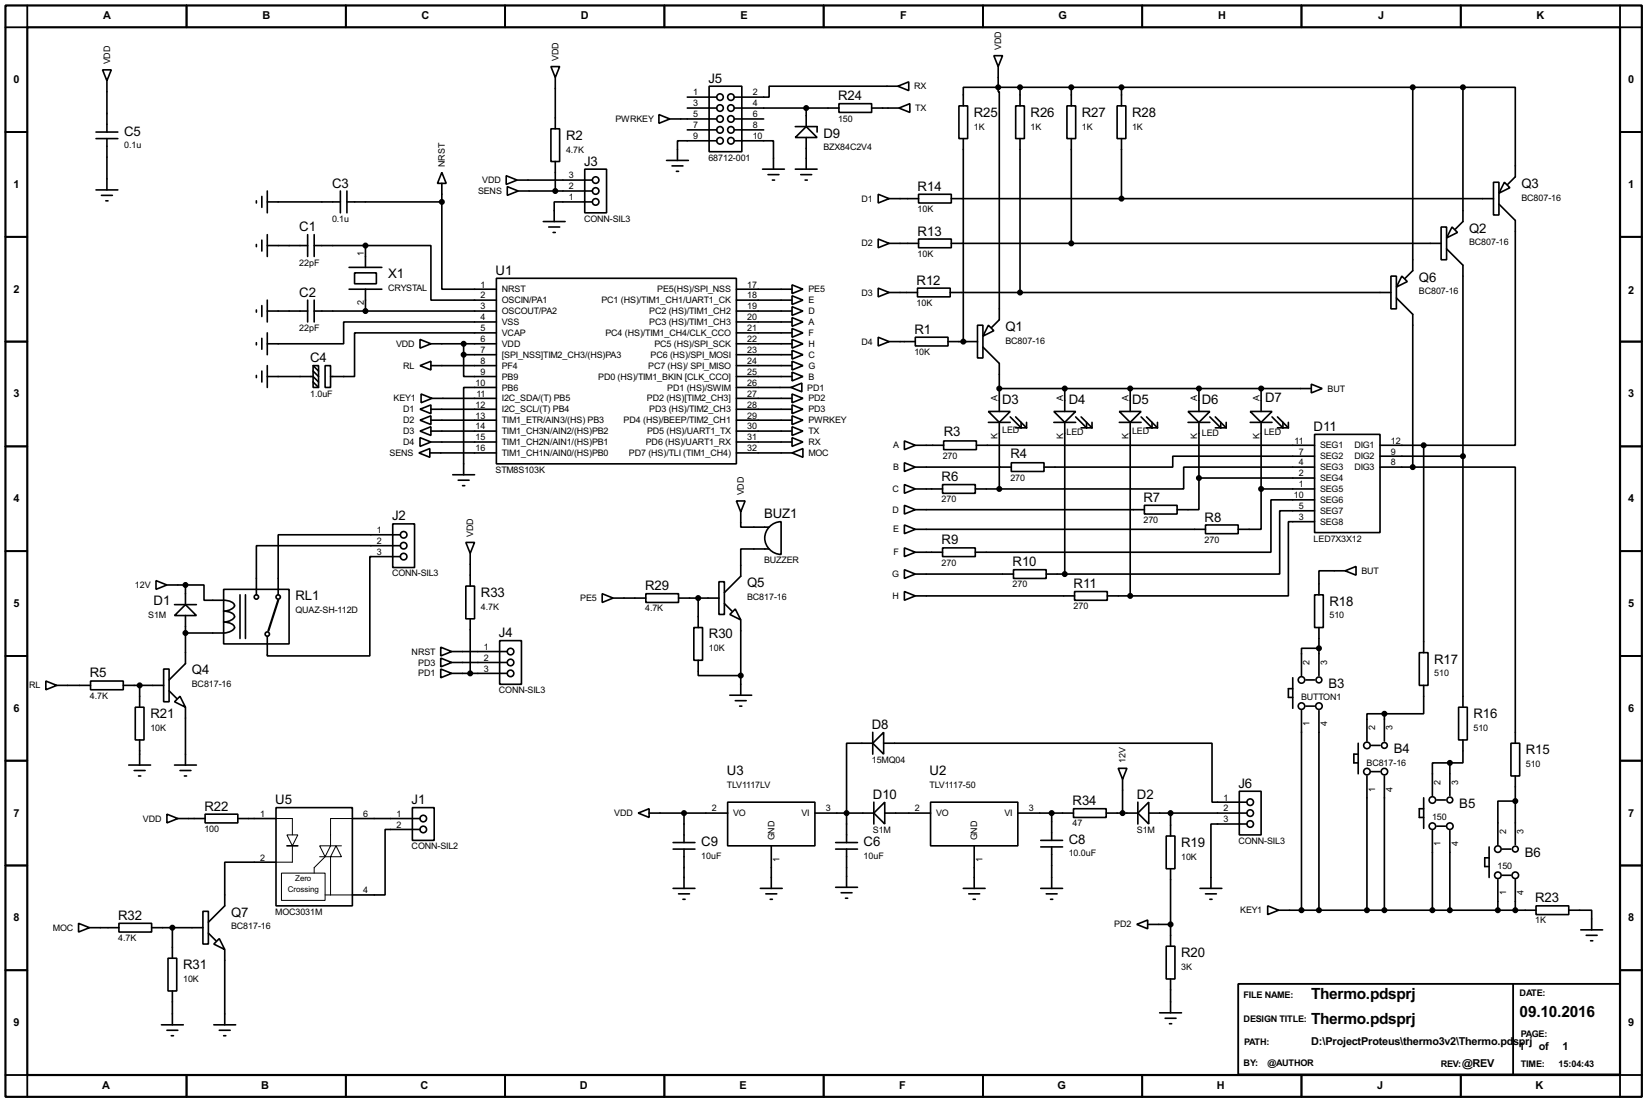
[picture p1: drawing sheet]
<svg xmlns="http://www.w3.org/2000/svg" width="383mm" height="256mm" viewBox="0 0 383 256" stroke-linecap="round" stroke-linejoin="round" font-family="sans-serif">
<path d="M1.3 1.3h381v254h-381zM6.3 6.3h370.9v243.9h-370.9zM64.8 139.7l-2.3 7.1" fill="none" stroke="#000" stroke-width=".51"/>
<g fill="none" stroke="#000" stroke-width=".42">
<path d="M6.3 1.3v5h-5M43.4 1.3v5M80.5 1.3v5M117.6 1.3v5M154.7 1.3v5M191.8 1.3v5M228.9 1.3v5M265.9 1.3v5M303 1.3v5M340.1 1.3v5M377.2 1.3v5h5.1M1.3 30.7h5"/>
<path d="M377.2 30.7h5.1M1.3 55.1h5M377.2 55.1h5.1M1.3 79.5h5M377.2 79.5h5.1M1.3 103.9h5M377.2 103.9h5.1M1.3 128.3h5M377.2 128.3h5.1M1.3 152.7h5M377.2 152.7h5.1M1.3 177h5"/>
<path d="M377.2 177h5.1M1.3 201.4h5M377.2 201.4h5.1M1.3 225.8h5M288.3 229h88.9v21.1h-88.9zM352.3 229v21.1M377.2 225.8h5.1M1.3 250.2h5v5.1M43.4 250.2v5.1M80.5 250.2v5.1M117.6 250.2v5.1M154.7 250.2v5.1"/>
<path d="M191.8 250.2v5.1M228.9 250.2v5.1M265.9 250.2v5.1M303 250.2v5.1M340.1 250.2v5.1M382.3 250.2h-5.1v5.1"/>
</g>
<g fill="none" stroke="#000" stroke-width=".38">
<path d="M23.9 16.3h2l-1 2.5zM24.9 18.8v11.9M128.3 15.5h2l-1 2.5zM129.3 18v12M231.4 13h2l-1 2.5zM232.4 15.5v4.8M22.4 32.3h5M22.4 30.7h5M24.9 32.3v11.9M128.3 30h2v7.6h-2zM129.3 37.6v6.8M136.1 39.4h5.1v10.1h-5.1z"/>
<path d="M153.4 26.7l2.6 1-2.6 1zM155.2 37.3h5.1M156 27.7h10.9M156.5 38.6h2.5M157.5 39.9h.5M160 25.1h6.9M160 22.6h6.9M160 30.2h6.9M165.1 20.1h7.6v15.2h-7.6zM166.9 32.8h-9.2v4.5M170.9 32.8h9.2v6.6M170.9 27.7h6.9"/>
<path d="M170.9 25.1h24.4M170.9 30.2h6.9M177.5 39.4h5.1M185.2 39.4h5M185.2 29.5h5v1.2M187.7 29.5l2.5 2.5h-5zM187.7 25.1v4.4M187.7 32v7.4M195.3 24.1h7.6v2.1h-7.6zM202.9 25.1h6.4M209 20.1l2.6-1.1v2.1zM209 20.1h-29.9v2.5h-8.2"/>
<path d="M209.3 25.1l2.5-1v2.1zM223.3 24.6h2v7.7h-2zM224.3 32.3v47.2M232.4 20.3h-8.1v4.3M232.4 20.3v1h.3v53.1l-1.8 1.8M232.4 20.3h108.2M236.5 24.6h2v7.7h-2zM237.5 20.3v4.3M237.5 32.3v35.8M248.4 24.6h2v7.7h-2zM249.4 20.3v4.3M249.4 32.3v24.3"/>
<path d="M260.1 24.6h2v7.7h-2zM261.1 20.3v4.3M261.1 32.3v13.9M328.9 20.3v42.7l-1.7 1.8M340.6 20.3h12.2v20.8l-1.8 1.8M340.6 20.3v31.3l-1.8 1.7M22.4 44.2h5M23.6 45.5h2.6M24.6 46.7h.5M59.7 46.7v.5M59.7 56.9v.5M61 45.7v2.6"/>
<path d="M61 55.9v2.5M62.2 57.1h9.4M62.2 47h17M62.2 44.4v5.1M62.2 54.6v5.1M71.6 54.6v5.1M73.2 57.1h11.9M73.2 54.6v5.1M79.2 44.4v5.1M80.8 47h22.1M80.8 44.4v5.1M85.1 57.1h15.2v12.7h15.3"/>
<path d="M85.1 57.1v5.1M102.9 40.1l1 2.6h-2zM102.9 47v20.3h12.7M102.9 42.7v4.3M117.9 40.9l2.5 1-2.5 1zM118.1 43.4l2.5 1-2.5 1.1zM120.4 41.9h17.5M120.6 44.4h17.3M126.5 51.6h5.1M127.8 52.8h2.5M128.8 54.1h.5M137.9 47h-8.9v4.6"/>
<path d="M178.8 40.6h2.6M179.8 41.9h.5M186.4 40.6h2.6M187.5 41.9h.5M204.5 45.2l2.5 1-2.5 1zM204.5 55.6l2.5 1-2.5 1.1zM207 56.6h6.9M207 46.2h6.9M213.9 55.6h7.6v2.1h-7.6zM213.9 45.2h7.6v2h-7.6zM221.5 56.6h114M221.5 46.2h126.2"/>
<path d="M335.5 52.8h1.3v7.7h-1.3zM336.8 57.9l3.8 3.8v102.9M338.1 52.8l1.2 1.3-2.5 1.3zM347.7 42.4h1.3v7.6h-1.3zM349 47.5l3.8 3.8v52.3h-21.3M350.3 42.4l1.2 1.3-2.5 1.3zM59.7 72.1v.5M59.7 79.8v.5M61 71.1v2.6M61 78.7v2.6M62.2 72.4h9.4M62.2 69.8v5.1"/>
<path d="M62.2 77.5v5M71.6 69.8v5.1M73.2 72.4h42.4M73.2 69.8v5.1M81.3 67.3h7.6M81.3 62.2h7.6M82.5 63.5h5.1v2.5h-5.1zM85.1 67.3v5.1M97.8 79l2.5 1-2.5 1zM115.6 64.8h55.8v43.1h-55.8zM115.6 74.9h-35.6v5.1h-17.8M115.6 77.5h-33.1v10.1h-5.5"/>
<path d="M171.4 72.4h13M171.4 77.5h13M171.4 74.9h13M171.4 69.8h13M171.4 67.3h13M184.4 79l2.5 1-2.5 1zM184.4 76.5l2.5 1-2.5 1zM184.4 73.9l2.5 1-2.5 1zM184.4 71.4l2.5 1-2.5 1zM184.4 68.8l2.5 1-2.5 1.1zM184.4 66.3l2.5 1-2.5 1zM204.5 67.1l2.5 1-2.5 1z"/>
<path d="M204.5 78.5l2.5 1-2.5 1zM207 68.1h6.6M207 79.5h6.1M213.1 78.5h7.6v2h-7.6zM213.6 67.1h7.6v2h-7.6zM220.7 79.5h6.9M221.2 68.1h102.6M227.6 75.7h1.3v7.6h-1.3zM230.1 75.7l1.3 1.3-2.5 1.2zM323.8 64.3h1.3v7.6h-1.3zM325.1 69.3l3.8 3.9v35.5M326.4 64.3l1.3 1.2-2.6 1.3z"/>
<path d="M59.7 87.4v.5M61 86.4v2.5M62.2 87.6h10.7l1.3 1.3M62.2 85.1v5.1M72.9 85.1h1.3v5.1h-1.3zM72.9 85.1l1.3 1.3M72.9 86.4l1.3 1.2M72.9 88.9l1.3 1.3M75.7 85.1h1.3v5.1h-1.3zM97.8 85.1l2.5-1v2zM97.8 97.8l2.5-1v2zM97.8 95.2l2.5-1v2.1z"/>
<path d="M98 91.7l2.6 1-2.6 1zM100.3 97.8h15.3M100.3 95.2h15.3M100.3 85.1h15.3M100.3 80h15.3M100.6 92.7h15M107.9 82.5v5.1h7.7M107.9 82.5h7.7M107.9 80v2.5M115.6 90.2h-7.7v20.3M171.4 87.6h13M171.4 90.2h12.7"/>
<path d="M171.4 97.8h13M171.4 95.2h13M171.4 92.7h13M171.4 85.1h13M171.4 82.5h13M171.4 80h13M184.1 90.2l2.6-1v2zM184.4 96.8l2.5 1-2.5 1zM184.4 94.2l2.5 1-2.5 1.1zM184.4 91.7l2.5 1-2.5 1zM184.4 86.6l2.5 1-2.5 1zM184.4 84.1l2.5 1-2.5 1z"/>
<path d="M184.4 81.5l2.5 1-2.5 1.1zM184.4 99.3l2.5 1-2.5 1zM228.9 80.8l3.8 3.8v11.2M230.1 95.8h5.1l-2.5 2.5zM230.1 98.3h5.1M232.7 90.4h60.9M232.7 98.3v15.5M235.2 97l2.5 2.6v-1.3M236.5 97l2.5 2.6M236.5 99.6h2.5M239 98.3v1.3M245.4 95.8h5l-2.5 2.5z"/>
<path d="M245.4 98.3h5M247.9 90.4v5.4M247.9 98.3v35.3M250.4 97l2.6 2.6v-1.3M251.7 99.6h2.6M251.7 97l2.6 2.6M254.3 98.3v1.3M260.6 95.8h5.1l-2.6 2.5zM260.6 98.3h5.1M263.1 90.4v5.4M263.1 98.3v40.4M265.7 97l2.5 2.6v-1.3"/>
<path d="M267 99.6h2.5M267 97l2.5 2.6M269.5 98.3v1.3M276.6 95.8h5.1l-2.6 2.5zM276.6 98.3h5.1M279.1 90.4v5.4M279.1 98.3v13M281.7 97l2.5 2.6v-1.3M283 99.6h2.5M283 97l2.5 2.6M285.5 98.3v1.3M291.1 95.8h5.1l-2.6 2.5z"/>
<path d="M291.1 98.3h5.1M293.6 90.4l-.2 .3v-.5h.7v.2h11.2M293.6 90.4v5.4M293.6 98.3v15.5M296.2 97l2.5 2.6v-1.3M297.4 99.6h2.6M297.4 97l2.6 2.6M300 98.3v1.3M305.3 89.4l2.5 1-2.5 1zM97.5 105.4l2.6-1v2zM97.8 101.9l2.5 1-2.5 1zM97.8 100.3l2.5-1v2z"/>
<path d="M100.1 105.4h15.5M100.3 102.9h15.3M100.3 100.3h15.3M105.4 110.5h5.1M106.7 111.8h2.5M107.7 113h.5M171.4 116.6h2.1l-1 2.5zM171.4 105.4h13M171.4 102.9h13M171.4 100.3h13M172.5 119.1v3.6h6.6M184.4 105.4l2.5-1v2z"/>
<path d="M184.4 101.9l2.5 1-2.5 1zM210.6 102.6l2.5 1-2.5 1zM210.6 107.7l2.5 1-2.5 1zM210.6 112.8l2.5 1-2.5 1zM210.6 117.6l2.5 1-2.5 1zM213.1 103.6h6.6M213.1 108.7h22.4M213.1 113.8h6.4M213.1 118.6h53.3M219.5 112.8h7.6v2h-7.6zM219.7 102.6h7.6v2h-7.6zM227.1 113.8h5.6"/>
<path d="M227.3 103.6h78.8M235.5 107.7h7.6v2h-7.6zM266.4 117.6h7.7v2h-7.7zM279.1 111.3v7.3h-5M279.1 111.3h27M293.6 113.8v9.4h-5.3M293.6 113.8h12.5M306.1 101.1h15.2v22.9h-15.2zM306.1 106.2h-33.1v2.5h-29.9M306.1 116.3h-10.2v12.2h-68.8M306.1 108.7h-30.5v5.1h-42.9M306.1 118.9h-8.2v14.7h-50"/>
<path d="M321.3 103.6h10.2M321.3 108.7h7.6M321.3 106.2h19.3M328.9 108.7h23.9v64.3M331.5 103.6v48.3M36.3 135.1l2.6 1-2.6 1.1zM38.9 136.1h4.3M43.2 136.1h4.3v3.6a22.4 22.4 0 0 1 5.8 .2 1.23 1.23 0 0 1 1.2 1.3 3.2 3.2 0 0 1-2.4 1 2.31 2.31 0 0 1 2.5 1.3 2.69 2.69 0 0 1-2.5 1.3 2.31 2.31 0 0 1 2.5 1.2 2.69 2.69 0 0 1-2.5 1.3h-8.9M43.2 136.1v4.6M52.1 137.2h15.2v12.7h-15.2zM55.9 138.4v10.2M57.1 138.4v10.2"/>
<path d="M91.4 121.9h5.1v10.2h-5.1zM93.2 124.5h-28.4v13.9M93.2 127h-33.5v11.4M93.2 129.5h-7.1v23.2h-23.9v-4.6M108.5 136.4h2v7.6h-2zM108.5 126.2h2l-1 2.6zM109.5 128.8v7.6M140.2 138.2l2.5 1-2.5 1zM142.7 139.2h7.7M150.4 138.2h7.6v2h-7.6zM158 139.2h9.4M162.6 139.2v6.8"/>
<path d="M167.4 135.4h1.3v7.6h-1.3zM179.1 127.8h-6.6v6.3l-3.8 3.8M179.2 122.6a3.8 3.8 0 0 1 2.7-1.2v7.6a3.8 3.8 0 0 1-3.5-2.3 3.8 3.8 0 0 1 .8-4.1zM210.6 127.5l2.5 1-2.5 1zM210.6 132.6l2.5 1-2.5 1zM210.6 137.7l2.5 1-2.5 1zM210.6 122.2l2.5 1-2.5 1zM213.1 123.2h67.6M213.1 128.5h6.4M213.1 133.6h22.9M213.1 138.7h37.1M219.5 127.5h7.6v2h-7.6z"/>
<path d="M236 132.6h7.6v2h-7.6zM243.6 133.6h4.3M250.2 137.7h7.6v2h-7.6zM257.8 138.7h5.3M280.7 122.2h7.6v2h-7.6zM306.1 138.4h2v7.6h-2zM306.1 121.4h-6.1v17.3h-36.9M313.2 132.8l2.5-1v2.1zM313.2 132.8h-6.1v5.6M10.7 158.5l2.5 1-2.5 1zM13.2 159.5h7.9M21.1 158.5h7.6v2h-7.6z"/>
<path d="M28.7 159.5h9.4M32.5 159.5v5.1M38.1 155.7h1.3v7.6h-1.3zM40.6 140.7h5.1M43.2 140.7l2.5 2.6h-5.1zM43.2 143.3v11.1l-3.8 3.8M102.6 155.7l2.6 1-2.6 1zM102.6 150.6l2.6 1-2.6 1.1zM102.6 153.2l2.6 1-2.6 1zM105.2 151.6h12.9M105.2 154.2h12.9M105.2 156.7h12.9"/>
<path d="M109.5 144v12.7M116.3 149.1h5.1v10.2h-5.1zM161.5 146h2.1v7.7h-2.1zM162.6 153.7v3.5h9.9M168.7 140.5l1.7 1.7M169.9 143l1.3-1.3 1.3 2.6zM172.5 144.3v17.5M301 157.7v7.1M304 158.2h2.1M307.1 150.9h-4.1v6.3M307.1 146v11.2M330.5 151.9h2v7.6h-2z"/>
<path d="M331.5 159.5v6.6h-9.2M30 178.1h5.1M31.2 179.3h2.6M31.5 164.6h2v7.6h-2zM32.5 172.2v5.9M39.4 160.8l1.7 1.8M40.6 163.3l1.3-1.2 1.3 2.5zM40.6 178.1h5.1M41.9 179.3h2.5M43.2 164.6v13.5M169.9 161.8h5.1M171.2 163.1h2.5"/>
<path d="M172.2 164.3h.5M203.2 173l2.5-2.6v5.1zM203.2 173h-6.1v23.1M203.2 170.4v5.1M205.7 173h76.5v13.7h8.1M260.3 178.8h2.1l-1 2.6zM301 160.3h-1v2h1M303 165.4v46.4M304 164.3h2.1M307.1 165.4v46.4M316.2 173v7.1M316.2 175.5h-1v2h1"/>
<path d="M319.3 173.5h2M319.3 179.6h2M322.3 166.1h-4v6.4M322.3 166.1v6.4M337.6 177.5h-4.1v7.7M337.6 177.5v7.7M339.6 164.6h2v7.6h-2zM340.6 172.2v5.3h-3M351.8 173h2v7.6h-2zM32.3 180.6h.5M38.9 189.5l2.5 1-2.5 1zM41.4 190.5h6.4"/>
<path d="M42.9 180.6h.5M47.8 189.5h7.6v2h-7.6zM55.4 190.5h8.9M64.3 188h17.7v22.8h-17.7zM66.8 196.8h2.5M82 190.5h15.8M96 188h5.1v7.6h-5.1zM97.8 193h-8.1v15.3h-7.7M148.6 189.2l2.5-1v2zM151.1 189.2h18.3M156.7 196.1h5.1M156.7 197.6h5.1"/>
<path d="M159.3 189.2v6.9M159.3 197.6v9.2M169.4 186.7h20.3v10.1h-20.3zM179.6 196.8v10M189.7 189.2h13.8M194.6 196.1h5M194.6 197.6h5M197.1 197.6v8.9M203.5 186.7v5.1M206 186.7v5.1l-2.5-2.6zM206 189.2h10.7M216.7 186.7h20.3v10.1h-20.3z"/>
<path d="M226.8 196.8v10M237 189.2h12.9M242.3 197.1h5.1M242.3 195.6h5.1M244.9 189.2v6.4M244.9 197.1v9.7M249.9 188.2h7.7v2h-7.7zM257.6 189.2h7.3M261.4 181.4v7.8M264.9 189.2l2.6-2.5v5.1zM264.9 186.7v5.1M267.5 189.2h22.8"/>
<path d="M271.5 194.6h2.1v7.6h-2.1zM272.5 189.2v5.4M288.5 184.1h5.1v10.2h-5.1zM290.3 191.8h-8.4v15M318.3 180.6v31.2M322.3 180.6v31.2M331.5 185.7v7.1M331.5 188.2h-1v2h1M333.5 193.3v18.5M334.5 186.2h2M334.5 192.3h2M337.6 193.3v18.5"/>
<path d="M346.7 197.1v7.1M346.7 199.6h-1v2.1h1M349.8 197.6h2M352.8 186.4h-4.1v10.2M352.8 180.6v16M18.3 214.9l2.5 1-2.5 1zM20.8 215.9h6.9M27.7 214.9h7.6v2h-7.6zM35.3 215.9h11.9M40.1 215.9v7.1M47.2 212.1h1.3v7.6h-1.3zM48.5 217.2l1.8 1.7"/>
<path d="M49.8 219.7l1.3-1.3 1.2 2.6zM64.3 200.7h-12v10.1l-3.8 3.8M156.7 206.8h5.1M158 208h2.5M159 209.3h.5M177 206.8h5.1M178.3 208h2.5M179.3 209.3h.5M194.6 206.5h5M195.8 207.8h2.6M196.8 209h.6M224.3 206.8h5.1"/>
<path d="M225.6 208h2.5M226.6 209.3h.5M242.3 206.8h5.1M243.6 208h2.5M244.6 209.3h.5M264.7 215.1l2.5-1v2.1zM267.2 215.1h5.3M272.5 202.2v18M279.4 206.8h5.1M280.7 208h2.5M281.7 209.3h.5M295.1 210.8l2.6 1-2.6 1.1z"/>
<path d="M297.7 211.8h59.9M348.7 204.7v7.1M349.8 203.7h2M352.8 204.7v7.1M357.6 210.8h7.7v2.1h-7.7zM365.3 211.8h5.3v4.6M368 216.4h5.1M369.3 217.7h2.6M370.3 218.9h.5M37.6 238.5h5.1M38.9 239.8h2.5M39.1 223h2v7.6h-2z"/>
<path d="M40.1 230.6v7.9M49.8 238.5h5.1M51.1 239.8h2.5M52.3 221v17.5M270 235.7h5.1M271.3 237h2.5M271.5 220.2h2.1v7.6h-2.1zM272.3 238.3h.5M272.5 227.8v7.9M39.9 241h.5M52.1 241h.5"/>
<circle cx="167.6" cy="25.1" r=".76"/>
<circle cx="167.6" cy="27.7" r=".76"/>
<circle cx="167.6" cy="32.8" r=".76"/>
<circle cx="167.6" cy="30.2" r=".76"/>
<circle cx="167.6" cy="22.6" r=".76"/>
<circle cx="170.2" cy="25.1" r=".76"/>
<circle cx="170.2" cy="30.2" r=".76"/>
<circle cx="170.2" cy="32.8" r=".76"/>
<circle cx="170.2" cy="22.6" r=".76"/>
<circle cx="170.2" cy="27.7" r=".76"/>
<circle cx="138.7" cy="47" r=".76"/>
<circle cx="138.7" cy="44.5" r=".76"/>
<circle cx="138.7" cy="41.9" r=".76"/>
<circle cx="59.7" cy="138.9" r=".51"/>
<circle cx="64.8" cy="138.9" r=".51"/>
<circle cx="94" cy="124.5" r=".76"/>
<circle cx="94" cy="129.5" r=".76"/>
<circle cx="94" cy="127" r=".76"/>
<circle cx="62.2" cy="147.6" r=".51"/>
<circle cx="118.9" cy="151.6" r=".76"/>
<circle cx="118.9" cy="154.2" r=".76"/>
<circle cx="118.9" cy="156.7" r=".76"/>
<circle cx="303" cy="158.2" r=".76"/>
<circle cx="307.1" cy="158.2" r=".68"/>
<circle cx="303" cy="164.3" r=".76"/>
<circle cx="307.1" cy="164.3" r=".76"/>
<circle cx="318.3" cy="173.5" r=".76"/>
<circle cx="318.3" cy="179.6" r=".76"/>
<circle cx="322.3" cy="179.6" r=".76"/>
<circle cx="322.3" cy="173.5" r=".68"/>
<circle cx="98.6" cy="190.5" r=".76"/>
<circle cx="98.6" cy="193" r=".76"/>
<circle cx="291.1" cy="186.7" r=".76"/>
<circle cx="291.1" cy="189.2" r=".76"/>
<circle cx="291.1" cy="191.8" r=".76"/>
<circle cx="333.5" cy="186.2" r=".76"/>
<circle cx="333.5" cy="192.3" r=".76"/>
<circle cx="337.6" cy="192.3" r=".76"/>
<circle cx="337.6" cy="186.2" r=".68"/>
<circle cx="348.7" cy="197.6" r=".76"/>
<circle cx="352.8" cy="197.6" r=".68"/>
<circle cx="348.7" cy="203.7" r=".76"/>
<circle cx="352.8" cy="203.7" r=".76"/>
</g>
<g fill="#000" stroke="#000" stroke-width=".38">
<circle cx="187.7" cy="25.1" r=".51"/>
<circle cx="232.4" cy="20.3" r=".51"/>
<circle cx="237.5" cy="20.3" r=".51"/>
<circle cx="249.4" cy="20.3" r=".51"/>
<circle cx="261.1" cy="20.3" r=".51"/>
<circle cx="328.9" cy="20.3" r=".51"/>
<circle cx="340.6" cy="20.3" r=".51"/>
<circle cx="85.1" cy="57.1" r=".51"/>
<circle cx="102.9" cy="47" r=".51"/>
<circle cx="129.3" cy="44.4" r=".51"/>
<circle cx="249.4" cy="56.6" r=".51"/>
<circle cx="261.1" cy="46.2" r=".51"/>
<circle cx="85.1" cy="72.4" r=".51"/>
<circle cx="224.3" cy="79.5" r=".51"/>
<circle cx="237.5" cy="68.1" r=".51"/>
<circle cx="107.9" cy="80" r=".51"/>
<circle cx="107.9" cy="82.5" r=".51"/>
<circle cx="232.7" cy="90.4" r=".51"/>
<circle cx="247.9" cy="90.4" r=".51"/>
<circle cx="263.1" cy="90.4" r=".51"/>
<circle cx="279.1" cy="90.4" r=".51"/>
<circle cx="293.6" cy="90.4" r=".51"/>
<circle cx="232.7" cy="113.8" r=".51"/>
<circle cx="279.1" cy="111.3" r=".51"/>
<circle cx="293.6" cy="113.8" r=".51"/>
<circle cx="328.9" cy="108.7" r=".51"/>
<circle cx="331.5" cy="103.6" r=".51"/>
<circle cx="340.6" cy="106.2" r=".51"/>
<circle cx="43.2" cy="136.1" r=".51"/>
<circle cx="162.6" cy="139.2" r=".51"/>
<circle cx="247.9" cy="133.6" r=".51"/>
<circle cx="263.1" cy="138.7" r=".51"/>
<circle cx="32.5" cy="159.5" r=".51"/>
<circle cx="43.2" cy="147.3" r=".51"/>
<circle cx="109.5" cy="156.7" r=".51"/>
<circle cx="172.5" cy="157.2" r=".51"/>
<circle cx="307.1" cy="150.9" r=".51"/>
<circle cx="322.3" cy="166.1" r=".51"/>
<circle cx="337.6" cy="177.5" r=".51"/>
<circle cx="159.3" cy="189.2" r=".51"/>
<circle cx="197.1" cy="189.2" r=".51"/>
<circle cx="244.9" cy="189.2" r=".51"/>
<circle cx="261.4" cy="189.2" r=".51"/>
<circle cx="272.5" cy="189.2" r=".51"/>
<circle cx="352.8" cy="186.4" r=".51"/>
<circle cx="40.1" cy="215.9" r=".51"/>
<circle cx="272.5" cy="215.1" r=".51"/>
<circle cx="303" cy="211.8" r=".51"/>
<circle cx="307.1" cy="211.8" r=".51"/>
<circle cx="318.3" cy="211.8" r=".51"/>
<circle cx="322.3" cy="211.8" r=".51"/>
<circle cx="333.5" cy="211.8" r=".51"/>
<circle cx="337.6" cy="211.8" r=".51"/>
<circle cx="348.7" cy="211.8" r=".51"/>
<circle cx="352.8" cy="211.8" r=".51"/>
</g>
<path d="M64.3 190.5h3.8v3.8M66.8 194.3h2.5l-1.2 2.5zM68.1 196.8v3.9h-3.8M74.4 196.8h2.6l-1.3 2.6zM74.4 199.4h2.6v8.9M75.7 199.4l-2.5 2.5v1.3M78.2 196.8l1.3 2.6h-2.5zM82 190.5h-5v6.3h2.5M65.5 203.2h10.2v6.3h-10.2zM75.7 208.3h6.3" fill="none" stroke="#000" stroke-width=".23"/>
<g font-size="4">
<text x="305.3" y="232.5">Thermo.pdsprj</text>
<text x="305.3" y="238.3">Thermo.pdsprj</text>
<text x="353.8" y="236.6">09.10.2016</text>
</g>
<g font-size="3.4">
<text x="164.9" y="19.3">J5</text>
<text x="195.1" y="23.3">R24</text>
<text x="226.7" y="27.2">R25</text>
<text x="239.9" y="27.2">R26</text>
<text x="251.9" y="27.2">R27</text>
<text x="263.6" y="27.2">R28</text>
<text x="28.9" y="31.5">C5</text>
<text x="131.8" y="32.6">R2</text>
<text x="191.7" y="32">D9</text>
<text x="136" y="38.6">J3</text>
<text x="77.3" y="43.6">C3</text>
<text x="213.7" y="44.4">R14</text>
<text x="354.2" y="43.7">Q3</text>
<text x="69.7" y="53.8">C1</text>
<text x="213.7" y="54.8">R13</text>
<text x="342.1" y="54.1">Q2</text>
<text x="90.4" y="64.8">X1</text>
<text x="115.4" y="64">U1</text>
<text x="330.4" y="65.6">Q6</text>
<text x="69.7" y="69">C2</text>
<text x="213.4" y="66.3">R12</text>
<text x="212.9" y="77.7">R1</text>
<text x="234.1" y="77">Q1</text>
<text x="72.2" y="84.3">C4</text>
<text x="233.3" y="94">D3</text>
<text x="248.8" y="94">D4</text>
<text x="263.6" y="94">D5</text>
<text x="279.8" y="94">D6</text>
<text x="294.6" y="93.5">D7</text>
<text x="219.8" y="101.6">R3</text>
<text x="305.9" y="100.3">D11</text>
<text x="235.2" y="106.6">R4</text>
<text x="219.2" y="112">R6</text>
<text x="266.2" y="116.8">R7</text>
<text x="91.3" y="121.1">J2</text>
<text x="177.9" y="120.6">BUZ1</text>
<text x="280.5" y="121.4">R8</text>
<text x="219.2" y="126.7">R9</text>
<text x="235.8" y="131.7">R10</text>
<text x="150.2" y="137.3">R29</text>
<text x="173.9" y="136.7">Q5</text>
<text x="250" y="136.8">R11</text>
<text x="35.8" y="140.7">D1</text>
<text x="68.8" y="139.7">RL1</text>
<text x="112" y="138.9">R33</text>
<text x="309.5" y="141">R18</text>
<text x="116.2" y="148.3">J4</text>
<text x="165.1" y="148.6">R30</text>
<text x="333.9" y="154.4">R17</text>
<text x="20.9" y="157.6">R5</text>
<text x="44.7" y="157">Q4</text>
<text x="309.3" y="160">B3</text>
<text x="35" y="167.1">R21</text>
<text x="343.1" y="167.1">R16</text>
<text x="203" y="169.6">D8</text>
<text x="324.5" y="175.3">B4</text>
<text x="355.3" y="175.5">R15</text>
<text x="169.2" y="180.3">U3</text>
<text x="203.2" y="185.8">D10</text>
<text x="216.5" y="180.3">U2</text>
<text x="264.7" y="185.8">D2</text>
<text x="288.3" y="183.3">J6</text>
<text x="47.6" y="188.6">R22</text>
<text x="64.1" y="187.1">U5</text>
<text x="95.8" y="187.1">J1</text>
<text x="249.7" y="187.4">R34</text>
<text x="339.8" y="188">B5</text>
<text x="163.3" y="196.8">C9</text>
<text x="201.1" y="196.8">C6</text>
<text x="248.8" y="196.3">C8</text>
<text x="275" y="197.1">R19</text>
<text x="355" y="199.4">B6</text>
<text x="357.4" y="210">R23</text>
<text x="27.5" y="214">R32</text>
<text x="53.8" y="213.4">Q7</text>
<text x="42.6" y="225.6">R31</text>
<text x="275" y="222.8">R20</text>
</g>
<g font-size="2.8">
<text x="24" y="4.4">A</text>
<text x="61.1" y="4.4">B</text>
<text x="98.2" y="4.4">C</text>
<text x="135.3" y="4.4">D</text>
<text x="172.4" y="4.4">E</text>
<text x="209.6" y="4.4">F</text>
<text x="246.5" y="4.4">G</text>
<text x="283.6" y="4.4">H</text>
<text x="320.9" y="4.4">J</text>
<text x="357.8" y="4.4">K</text>
<text x="3.1" y="19.3">0</text>
<text x="379.1" y="19.3">0</text>
<text x="3.1" y="43.7">1</text>
<text x="379.1" y="43.7">1</text>
<text x="3.1" y="68.1">2</text>
<text x="379.1" y="68.4">2</text>
<text x="3.1" y="92.5">3</text>
<text x="379.1" y="92.5">3</text>
<text x="3.1" y="116.9">4</text>
<text x="379.1" y="116.9">4</text>
<text x="3.1" y="141.3">5</text>
<text x="379.1" y="141.3">5</text>
<text x="3.1" y="165.7">6</text>
<text x="379.1" y="165.7">6</text>
<text x="3.1" y="190">7</text>
<text x="379.1" y="190">7</text>
<text x="3.1" y="214.4">8</text>
<text x="379.1" y="214.4">8</text>
<text x="3.1" y="238.8">9</text>
<text x="379.1" y="238.8">9</text>
<text x="305.3" y="243.2">D:\ProjectProteus\thermo3v2\Thermo.pdsprj</text>
<text x="353.7" y="244.3">1</text>
<text x="358.3" y="244.3">of</text>
<text x="363.8" y="244.3">1</text>
<text x="340.4" y="248.3">@REV</text>
<text x="23.8" y="253.5">A</text>
<text x="60.8" y="253.5">B</text>
<text x="97.9" y="253.5">C</text>
<text x="135" y="253.5">D</text>
<text x="172.2" y="253.5">E</text>
<text x="209.3" y="253.5">F</text>
<text x="246.2" y="253.5">G</text>
<text x="283.3" y="253.5">H</text>
<text x="320.6" y="253.5">J</text>
<text x="357.5" y="253.5">K</text>
</g>
<g font-size="2.4">
<text x="289.6" y="232.4">FILE NAME:</text>
<text x="353.8" y="231.9">DATE:</text>
<text x="289.6" y="237.8">DESIGN TITLE:</text>
<text x="289.7" y="243.2">PATH:</text>
<text x="354.1" y="241.3">PAGE:</text>
<text x="289.6" y="248.1">BY:</text>
<text x="295.1" y="248.1">@AUTHOR</text>
<text x="335.4" y="248.2">REV:</text>
<text x="354.1" y="248.2">TIME:</text>
<text x="362.9" y="248.2">15:04:43</text>
</g>
<g font-size="2.3">
<text x="233.1" y="11.7" transform="rotate(-90 233.1 11.7)">VDD</text>
<text x="25.6" y="15" transform="rotate(-90 25.6 15)">VDD</text>
<text x="130" y="14.2" transform="rotate(-90 130 14.2)">VDD</text>
<text x="161.4" y="22.2">1</text>
<text x="175.3" y="22.2">2</text>
<text x="212.9" y="20.8">RX</text>
<text x="143.3" y="28.4">PWRKEY</text>
<text x="161.4" y="24.8">3</text>
<text x="161.4" y="27.3">5</text>
<text x="161.4" y="29.8">7</text>
<text x="175.3" y="24.8">4</text>
<text x="175.3" y="27.3">6</text>
<text x="175.3" y="29.8">8</text>
<text x="195.1" y="28.3">150</text>
<text x="213.1" y="25.9">TX</text>
<text x="28.9" y="34.5">0.1u</text>
<text x="131.8" y="35.5">4.7K</text>
<text x="161.4" y="32.4">9</text>
<text x="175.3" y="32.4">10</text>
<text x="191.7" y="35">BZX84C2V4</text>
<text x="226.7" y="30.2">1K</text>
<text x="239.9" y="30.2">1K</text>
<text x="251.9" y="30.2">1K</text>
<text x="263.6" y="30.2">1K</text>
<text x="103.6" y="38.9" transform="rotate(-90 103.6 38.9)">NRST</text>
<text x="132.5" y="41.5">3</text>
<text x="164.9" y="37.4">68712-001</text>
<text x="111.3" y="45.2">SENS</text>
<text x="112.3" y="42.6">VDD</text>
<text x="132.5" y="46.6">1</text>
<text x="132.5" y="44.1">2</text>
<text x="200.6" y="46.9">D1</text>
<text x="354.2" y="46.7">BC807-16</text>
<text x="77.3" y="51.6">0.1u</text>
<text x="136" y="51.6">CONN-SIL3</text>
<text x="213.7" y="49.4">10K</text>
<text x="84.7" y="59.7" transform="rotate(-90 84.7 59.7)">1</text>
<text x="200.6" y="57.4">D2</text>
<text x="213.7" y="59.8">10K</text>
<text x="342.1" y="57.1">BC807-16</text>
<text x="69.7" y="61.8">22pF</text>
<text x="84.7" y="71" transform="rotate(-90 84.7 71)">2</text>
<text x="90.4" y="67.8">CRYSTAL</text>
<text x="111.9" y="66.9">1</text>
<text x="111.9" y="69.5">2</text>
<text x="116.8" y="68">NRST</text>
<text x="116.8" y="70.6">OSCIN/PA1</text>
<text x="140" y="70.6">PC1 (HS)/TIM1_CH1/UART1_CK</text>
<text x="153" y="68">PE5(HS)/SPI_NSS</text>
<text x="174" y="66.9">17</text>
<text x="174" y="69.5">18</text>
<text x="188.2" y="70.6">E</text>
<text x="188.2" y="68">PE5</text>
<text x="200.6" y="68.8">D3</text>
<text x="213.4" y="71.2">10K</text>
<text x="330.4" y="68.5">BC807-16</text>
<text x="69.7" y="77">22pF</text>
<text x="111.9" y="72">3</text>
<text x="111.9" y="74.5">4</text>
<text x="111.9" y="77.1">5</text>
<text x="116.8" y="73.1">OSCOUT/PA2</text>
<text x="116.8" y="75.6">VSS</text>
<text x="151.2" y="73.1">PC2 (HS)/TIM1_CH2</text>
<text x="151.2" y="75.6">PC3 (HS)/TIM1_CH3</text>
<text x="174" y="72">19</text>
<text x="174" y="74.5">20</text>
<text x="174" y="77.1">21</text>
<text x="188.2" y="75.6">A</text>
<text x="188.2" y="73.1">D</text>
<text x="92.2" y="80.7">VDD</text>
<text x="111.9" y="79.6">6</text>
<text x="111.9" y="82.2">7</text>
<text x="116.8" y="78.2">VCAP</text>
<text x="116.8" y="80.7">VDD</text>
<text x="116.8" y="83.3">[SPI_NSS]TIM2_CH3/(HS)PA3</text>
<text x="141" y="78.2">PC4 (HS)/TIM1_CH4/CLK_CCO</text>
<text x="151.5" y="83.3">PC6 (HS)/SPI_MOSI</text>
<text x="152.4" y="80.7">PC5 (HS)/SPI_SCK</text>
<text x="174" y="79.6">22</text>
<text x="174" y="82.2">23</text>
<text x="188.2" y="83.3">C</text>
<text x="188.2" y="80.7">H</text>
<text x="188.2" y="78.2">F</text>
<text x="200.6" y="80.2">D4</text>
<text x="212.9" y="82.6">10K</text>
<text x="234.1" y="80">BC807-16</text>
<text x="93.9" y="85.8">RL</text>
<text x="110.7" y="89.8">10</text>
<text x="111.9" y="84.7">8</text>
<text x="111.9" y="87.2">9</text>
<text x="116.8" y="85.8">PF4</text>
<text x="116.8" y="88.3">PB9</text>
<text x="139.3" y="88.3">PD0 (HS)/TIM1_BKIN [CLK_CCO]</text>
<text x="150.9" y="85.8">PC7 (HS)/ SPI_MISO</text>
<text x="174" y="84.7">24</text>
<text x="174" y="87.2">25</text>
<text x="174" y="89.8">26</text>
<text x="188.2" y="88.3">B</text>
<text x="188.2" y="85.8">G</text>
<text x="72.2" y="92.3">1.0uF</text>
<text x="91.7" y="93.4">KEY1</text>
<text x="93.9" y="96">D1</text>
<text x="110.7" y="94.9">12</text>
<text x="110.9" y="92.3">11</text>
<text x="116.8" y="90.9">PB6</text>
<text x="116.8" y="93.4">I2C_SDA/(T) PB5</text>
<text x="116.8" y="96">I2C_SCL/(T) PB4</text>
<text x="150.6" y="93.4">PD2 (HS)[TIM2_CH3]</text>
<text x="151.2" y="96">PD3 (HS)/TIM2_CH3</text>
<text x="155.4" y="90.9">PD1 (HS)/SWIM</text>
<text x="174" y="92.3">27</text>
<text x="174" y="94.9">28</text>
<text x="188" y="90.9">PD1</text>
<text x="188.2" y="96">PD3</text>
<text x="188.2" y="93.4">PD2</text>
<text x="232.3" y="93.2" transform="rotate(-90 232.3 93.2)">A</text>
<text x="247.5" y="93.2" transform="rotate(-90 247.5 93.2)">A</text>
<text x="262.8" y="93.2" transform="rotate(-90 262.8 93.2)">A</text>
<text x="278.8" y="93.2" transform="rotate(-90 278.8 93.2)">A</text>
<text x="293.2" y="93.2" transform="rotate(-90 293.2 93.2)">A</text>
<text x="309.1" y="91.1">BUT</text>
<text x="93.9" y="101">D3</text>
<text x="93.9" y="98.5">D2</text>
<text x="110.7" y="97.4">13</text>
<text x="110.7" y="99.9">14</text>
<text x="116.8" y="98.5">TIM1_ETR/AIN3/(HS) PB3</text>
<text x="116.8" y="101">TIM1_CH3N/AIN2/(HS)PB2</text>
<text x="145.2" y="98.5">PD4 (HS)/BEEP/TIM2_CH1</text>
<text x="150.7" y="101">PD5 (HS)/UART1_TX</text>
<text x="174" y="97.4">29</text>
<text x="174" y="99.9">30</text>
<text x="188.2" y="98.5">PWRKEY</text>
<text x="188.2" y="101">TX</text>
<text x="233.3" y="100.8">LED</text>
<text x="248.3" y="101.3">LED</text>
<text x="263.6" y="101">LED</text>
<text x="279.8" y="101.6">LED</text>
<text x="294.3" y="101.3">LED</text>
<text x="90.7" y="106.1">SENS</text>
<text x="93.9" y="103.6">D4</text>
<text x="110.7" y="102.5">15</text>
<text x="110.7" y="105">16</text>
<text x="116.8" y="103.6">TIM1_CH2N/AIN1/(HS)PB1</text>
<text x="116.8" y="106.1">TIM1_CH1N/AIN0/(HS)PB0</text>
<text x="146.4" y="106.1">PD7 (HS)/TLI (TIM1_CH4)</text>
<text x="150.4" y="103.6">PD6 (HS)/UART1_RX</text>
<text x="174" y="102.5">31</text>
<text x="174" y="105">32</text>
<text x="188.2" y="106.1">MOC</text>
<text x="188.2" y="103.6">RX</text>
<text x="207.9" y="104.4">A</text>
<text x="219.5" y="106.8">270</text>
<text x="232.3" y="102.2" transform="rotate(-90 232.3 102.2)">K</text>
<text x="247.5" y="102.2" transform="rotate(-90 247.5 102.2)">K</text>
<text x="262.8" y="102.2" transform="rotate(-90 262.8 102.2)">K</text>
<text x="278.8" y="102.2" transform="rotate(-90 278.8 102.2)">K</text>
<text x="293.2" y="102.2" transform="rotate(-90 293.2 102.2)">K</text>
<text x="301.4" y="103.3">11</text>
<text x="302.4" y="105.8">7</text>
<text x="307.3" y="104.4">SEG1</text>
<text x="307.3" y="106.9">SEG2</text>
<text x="315.3" y="104.4">DIG1</text>
<text x="315.3" y="106.9">DIG2</text>
<text x="323.8" y="103.3">12</text>
<text x="323.8" y="105.8">9</text>
<text x="115.4" y="110.1">STM8S103K</text>
<text x="207.9" y="109.4">B</text>
<text x="235.2" y="111.8">270</text>
<text x="302.4" y="108.3">4</text>
<text x="302.4" y="110.9">2</text>
<text x="302.4" y="113.4">1</text>
<text x="307.3" y="109.4">SEG3</text>
<text x="307.3" y="112">SEG4</text>
<text x="315.3" y="109.4">DIG3</text>
<text x="323.8" y="108.3">8</text>
<text x="173.2" y="115.3" transform="rotate(-90 173.2 115.3)">VDD</text>
<text x="207.8" y="114.5">C</text>
<text x="207.8" y="119.3">D</text>
<text x="219.2" y="116.9">270</text>
<text x="301.2" y="116">10</text>
<text x="302.4" y="118.5">5</text>
<text x="307.3" y="114.5">SEG5</text>
<text x="307.3" y="117.1">SEG6</text>
<text x="307.3" y="119.6">SEG7</text>
<text x="87.8" y="124.1">1</text>
<text x="110.2" y="125" transform="rotate(-90 110.2 125)">VDD</text>
<text x="207.9" y="123.9">E</text>
<text x="266.2" y="121.8">270</text>
<text x="302.4" y="121">3</text>
<text x="307.3" y="122.1">SEG8</text>
<text x="87.8" y="126.6">2</text>
<text x="87.8" y="129.2">3</text>
<text x="177.9" y="131.1">BUZZER</text>
<text x="208.1" y="129.2">F</text>
<text x="219.2" y="131.6">270</text>
<text x="280.5" y="126.3">270</text>
<text x="305.9" y="126.1">LED7X3X12</text>
<text x="31.4" y="136.9">12V</text>
<text x="91.3" y="134.2">CONN-SIL3</text>
<text x="207.7" y="134.3">G</text>
<text x="235.8" y="136.7">270</text>
<text x="317" y="133.6">BUT</text>
<text x="34.5" y="143.9">S1M</text>
<text x="68.8" y="142.7">QUAZ-SH-112D</text>
<text x="112" y="141.9">4.7K</text>
<text x="135.1" y="139.9">PE5</text>
<text x="150.2" y="142.3">4.7K</text>
<text x="173.9" y="139.6">BC817-16</text>
<text x="207.8" y="139.4">H</text>
<text x="250" y="141.8">270</text>
<text x="309.5" y="143.9">510</text>
<text x="95.8" y="152.4">NRST</text>
<text x="97.4" y="154.9">PD3</text>
<text x="112.6" y="151.3">1</text>
<text x="112.6" y="153.8">2</text>
<text x="165.1" y="151.6">10K</text>
<text x="304.9" y="154.7" transform="rotate(-90 304.9 154.7)">2</text>
<text x="309" y="154.7" transform="rotate(-90 309 154.7)">3</text>
<text x="6.8" y="160.2">RL</text>
<text x="44.7" y="159.9">BC817-16</text>
<text x="97.4" y="157.4">PD1</text>
<text x="112.6" y="156.3">3</text>
<text x="116.2" y="161.3">CONN-SIL3</text>
<text x="333.9" y="157.4">510</text>
<text x="20.9" y="162.6">4.7K</text>
<text x="302.9" y="163">BUTTON1</text>
<text x="35" y="170.1">10K</text>
<text x="304.9" y="169" transform="rotate(-90 304.9 169)">1</text>
<text x="309" y="169" transform="rotate(-90 309 169)">4</text>
<text x="320.2" y="169.9" transform="rotate(-90 320.2 169.9)">2</text>
<text x="324.2" y="169.9" transform="rotate(-90 324.2 169.9)">3</text>
<text x="343.1" y="170.1">510</text>
<text x="203" y="177.6">15MQ04</text>
<text x="262.1" y="177.5" transform="rotate(-90 262.1 177.5)">12V</text>
<text x="318.2" y="178.2">BC817-16</text>
<text x="355.3" y="178.5">510</text>
<text x="169.2" y="183.3">TLV1117LV</text>
<text x="216.5" y="183.3">TLV1117-50</text>
<text x="320.2" y="184.3" transform="rotate(-90 320.2 184.3)">1</text>
<text x="324.2" y="184.3" transform="rotate(-90 324.2 184.3)">4</text>
<text x="335.4" y="182.6" transform="rotate(-90 335.4 182.6)">2</text>
<text x="339.5" y="182.6" transform="rotate(-90 339.5 182.6)">3</text>
<text x="33.3" y="191.2">VDD</text>
<text x="60.6" y="190.1">1</text>
<text x="84.6" y="190.1">6</text>
<text x="92.3" y="190.1">1</text>
<text x="143" y="189.9">VDD</text>
<text x="165.7" y="188.8">2</text>
<text x="170.7" y="189.9">VO</text>
<text x="186.6" y="189.9">VI</text>
<text x="192.3" y="188.8">3</text>
<text x="213" y="188.8">2</text>
<text x="217.9" y="189.9">VO</text>
<text x="233.8" y="189.9">VI</text>
<text x="239.5" y="188.8">3</text>
<text x="284.9" y="186.3">1</text>
<text x="284.9" y="188.8">2</text>
<text x="284.9" y="191.4">3</text>
<text x="333.4" y="190.9">150</text>
<text x="47.6" y="193.6">100</text>
<text x="92.3" y="192.7">2</text>
<text x="95.8" y="197.7">CONN-SIL2</text>
<text x="180.3" y="195.6" transform="rotate(-90 180.3 195.6)">GND</text>
<text x="203.2" y="193.8">S1M</text>
<text x="227.5" y="195.6" transform="rotate(-90 227.5 195.6)">GND</text>
<text x="249.7" y="192.3">47</text>
<text x="264.7" y="193.8">S1M</text>
<text x="288.3" y="196.4">CONN-SIL3</text>
<text x="335.4" y="197" transform="rotate(-90 335.4 197)">1</text>
<text x="339.5" y="197" transform="rotate(-90 339.5 197)">4</text>
<text x="350.6" y="194.1" transform="rotate(-90 350.6 194.1)">2</text>
<text x="354.7" y="194.1" transform="rotate(-90 354.7 194.1)">3</text>
<text x="60.6" y="200.3">2</text>
<text x="163.3" y="199.8">10uF</text>
<text x="181.5" y="200.5" transform="rotate(-90 181.5 200.5)">1</text>
<text x="201.1" y="199.8">10uF</text>
<text x="228.7" y="200.5" transform="rotate(-90 228.7 200.5)">1</text>
<text x="248.8" y="199.3">10.0uF</text>
<text x="275" y="200.1">10K</text>
<text x="348.7" y="202.4">150</text>
<text x="84.6" y="207.9">4</text>
<text x="350.6" y="208.4" transform="rotate(-90 350.6 208.4)">1</text>
<text x="354.7" y="208.4" transform="rotate(-90 354.7 208.4)">4</text>
<text x="64.1" y="212.9">MOC3031M</text>
<text x="259.4" y="215.9">PD2</text>
<text x="288.8" y="212.6">KEY1</text>
<text x="357.4" y="214.9">1K</text>
<text x="12.3" y="216.6">MOC</text>
<text x="27.5" y="219">4.7K</text>
<text x="53.8" y="216.3">BC817-16</text>
<text x="275" y="225.7">3K</text>
<text x="42.6" y="228.5">10K</text>
</g>
<g font-size="2.1">
<text x="67" y="207.6">Crossing</text>
<text x="68.7" y="205.1">Zero</text>
</g>
</svg>
